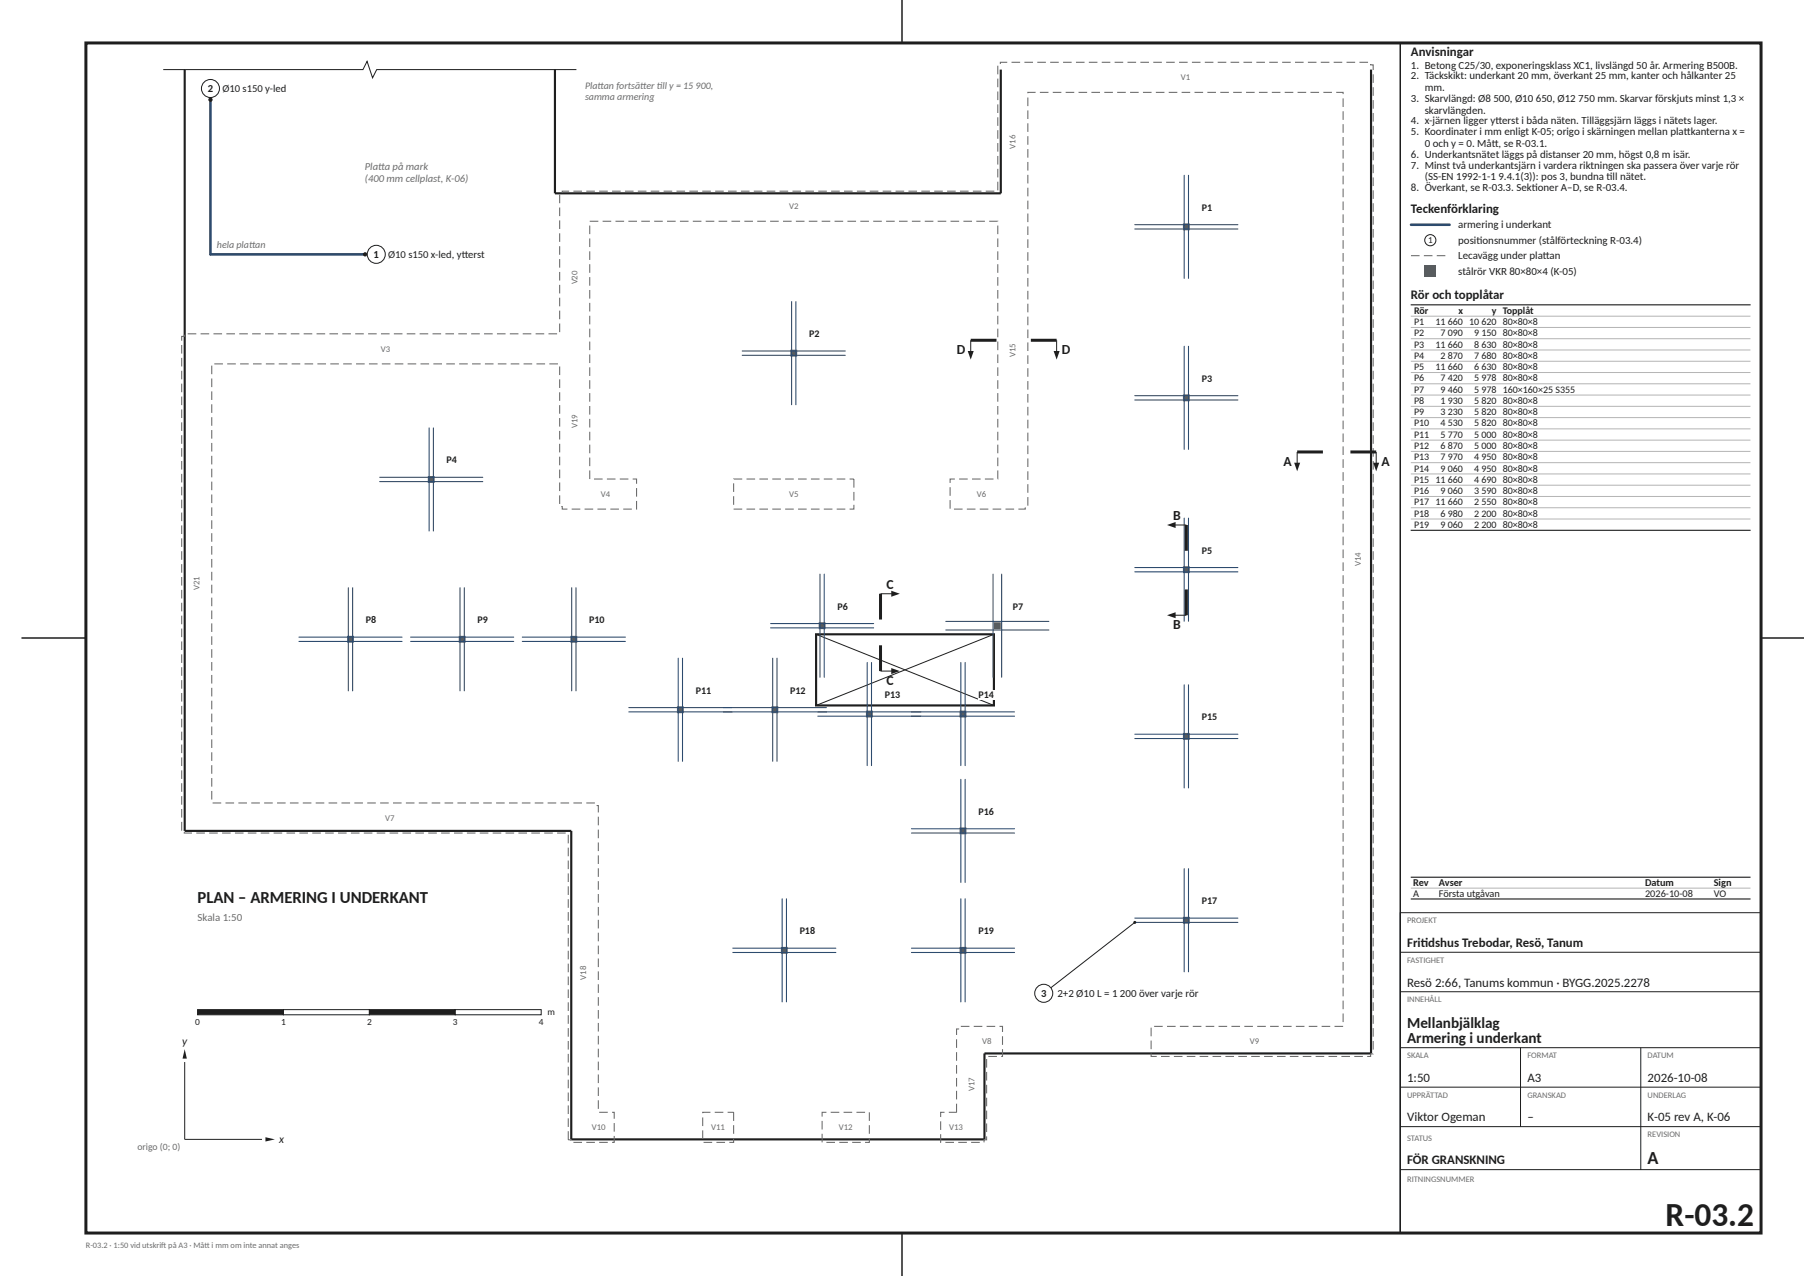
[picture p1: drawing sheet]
<svg xmlns="http://www.w3.org/2000/svg" width="420mm" height="297mm" viewBox="0 0 420 297" stroke-linecap="round" stroke-linejoin="round" font-family="sans-serif">
<path d="M20 10h390v277h-390z" fill="none" stroke="#1e1e1e" stroke-width=".7" stroke-linecap="butt"/>
<path d="M210 0v10M326 10v277M5 148.5h15M410 148.5h10M210 287v10" fill="none" stroke="#1e1e1e" stroke-width=".35"/>
<path d="M43 16.2v177.2h90v71.8h96.2v-20h90v-229M129.2 16.2v28.8h103.8v-28.8" fill="none" stroke="#1e1e1e" stroke-width=".5"/>
<path d="M38 16.2h46.5l1-1.9 1.2 3.8 1-1.9h46.5" fill="none" stroke="#1e1e1e" stroke-width=".23"/>
<path d="M190 147.6h41.4v16.6h-41.4z" fill="#fff" stroke="#1e1e1e" stroke-width=".5"/>
<path d="M190 147.6l41.4 16.6M231.4 147.6l-41.4 16.6" fill="none" stroke="#1e1e1e" stroke-width=".23"/>
<path d="M198.8 111.5v7h-28v-7h28M170.8 258.9v7h-7.2v-7h7.2M202.4 258.9v7h-11v-7h11M222.7 258.9v-19.4h.6v-.6h10.1v7h-3.7v19.4h-.6v.6h-10.1v-7h3.7M132.3 265.3v-71.4h-89.4v-.6h-.6v-115h.6v-.6h87.4v-32.6h.6v-.6h101.4v-29.4h.6v-.6h86.2v.6h.6v230.2h-.6v.6h-51.1v-7h44.7v-217.4h-73.4v96.4h-.6v.6h-17.5v-7h11.1v-60h-95v60h10.9v7h-17.3v-.6h-.6v-33.2h-81v102.2h89.4v.6h.6v71.4h3.7v7h-10.1v-.6h-.6" fill="none" stroke="#6b6b6b" stroke-width=".25" stroke-dasharray="2 1" stroke-linecap="butt"/>
<g fill="#fff">
<path d="M274.7 17h2.6v2h-2.6z"/>
<path d="M183.5 47h2.6v2h-2.6z"/>
<path d="M88.5 80.2h2.6v2h-2.6z"/>
<path d="M139.7 114h2.6v2h-2.6z"/>
<path d="M183.5 114h2.6v2h-2.6z"/>
<path d="M227.2 114h2.6v2h-2.6z"/>
<path d="M89.5 189.4h2.6v2h-2.6z"/>
<path d="M228.5 241.4h2.6v2h-2.6z"/>
<path d="M290.8 241.4h2.6v2h-2.6z"/>
<path d="M137.6 261.4h3.6v2h-3.6z"/>
<path d="M165.4 261.4h3.6v2h-3.6z"/>
<path d="M195.1 261.4h3.6v2h-3.6z"/>
<path d="M220.8 261.4h3.6v2h-3.6z"/>
<path d="M315.2 128.4h2v3.6h-2z"/>
<path d="M234.8 79.7h2v3.6h-2z"/>
<path d="M234.8 31.2h2v3.6h-2z"/>
<path d="M225.2 250.6h2v3.6h-2z"/>
<path d="M134.8 224.6h2v3.6h-2z"/>
<path d="M132.8 96.3h2v3.6h-2z"/>
<path d="M132.8 62.8h2v3.6h-2z"/>
<path d="M44.8 134h2v3.6h-2z"/>
</g>
<path d="M275.4 52h1.6v1.6h-1.6z" fill="#5a5f66"/>
<path d="M279.6 47.2h2.8v2.2h-2.8z" fill="#fff"/>
<path d="M184 81.4h1.6v1.6h-1.6z" fill="#5a5f66"/>
<path d="M188.2 76.6h2.8v2.2h-2.8z" fill="#fff"/>
<path d="M275.4 91.8h1.6v1.6h-1.6z" fill="#5a5f66"/>
<path d="M279.6 87h2.8v2.2h-2.8z" fill="#fff"/>
<path d="M99.6 110.8h1.6v1.6h-1.6z" fill="#5a5f66"/>
<path d="M103.8 106h2.8v2.2h-2.8z" fill="#fff"/>
<path d="M275.4 131.8h1.6v1.6h-1.6z" fill="#5a5f66"/>
<path d="M279.6 127h2.8v2.2h-2.8z" fill="#fff"/>
<path d="M190.6 144.8h1.6v1.6h-1.6z" fill="#5a5f66"/>
<path d="M194.8 140h2.8v2.2h-2.8z" fill="#fff"/>
<path d="M231.4 144.8h1.6v1.6h-1.6z" fill="#5a5f66"/>
<path d="M235.6 140h2.8v2.2h-2.8z" fill="#fff"/>
<path d="M80.8 148h1.6v1.6h-1.6z" fill="#5a5f66"/>
<path d="M85 143.2h2.8v2.2h-2.8z" fill="#fff"/>
<path d="M106.8 148h1.6v1.6h-1.6z" fill="#5a5f66"/>
<path d="M111 143.2h2.8v2.2h-2.8z" fill="#fff"/>
<path d="M132.8 148h1.6v1.6h-1.6z" fill="#5a5f66"/>
<path d="M137 143.2h4v2.2h-4z" fill="#fff"/>
<path d="M157.6 164.4h1.6v1.6h-1.6z" fill="#5a5f66"/>
<path d="M161.8 159.6h4v2.2h-4z" fill="#fff"/>
<path d="M179.6 164.4h1.6v1.6h-1.6z" fill="#5a5f66"/>
<path d="M183.8 159.6h4v2.2h-4z" fill="#fff"/>
<path d="M201.6 165.4h1.6v1.6h-1.6z" fill="#5a5f66"/>
<path d="M205.8 160.6h4v2.2h-4z" fill="#fff"/>
<path d="M223.4 165.4h1.6v1.6h-1.6z" fill="#5a5f66"/>
<path d="M227.6 160.6h4v2.2h-4z" fill="#fff"/>
<path d="M275.4 170.6h1.6v1.6h-1.6z" fill="#5a5f66"/>
<path d="M279.6 165.8h4v2.2h-4z" fill="#fff"/>
<path d="M223.4 192.6h1.6v1.6h-1.6z" fill="#5a5f66"/>
<path d="M227.6 187.8h4v2.2h-4z" fill="#fff"/>
<path d="M275.4 213.4h1.6v1.6h-1.6z" fill="#5a5f66"/>
<path d="M279.6 208.6h4v2.2h-4z" fill="#fff"/>
<path d="M181.8 220.4h1.6v1.6h-1.6z" fill="#5a5f66"/>
<path d="M186 215.6h4v2.2h-4z" fill="#fff"/>
<path d="M223.4 220.4h1.6v1.6h-1.6z" fill="#5a5f66"/>
<path d="M227.6 215.6h4v2.2h-4z" fill="#fff"/>
<path d="M49 23.2v36h36" fill="none" stroke="#2c4a6e" stroke-width=".6"/>
<g fill="#1e1e1e">
<circle cx="85" cy="59.2" r=".5"/>
<circle cx="49" cy="23.2" r=".5"/>
</g>
<g fill="#fff" stroke="#1e1e1e" stroke-width=".23">
<circle cx="87.6" cy="59.2" r="2.1"/>
<circle cx="49" cy="20.6" r="2.1"/>
</g>
<g fill="#fff">
<path d="M90.2 58.1h22.8v2.2h-22.8z"/>
<path d="M51.6 19.5h15.2v2.2h-15.2z"/>
</g>
<g fill="none" stroke="#2c4a6e" stroke-width=".25">
<path d="M264.2 53.3h24M264.2 52.3h24M275.7 40.8v24M276.7 40.8v24M184.3 70.2v24M185.3 70.2v24M99.9 99.6v24M100.9 99.6v24M172.8 82.7h24M172.8 81.7h24M264.2 93.1h24M264.2 92.1h24"/>
<path d="M275.7 80.6v24M276.7 80.6v24M88.4 112.1h24M88.4 111.1h24M81.1 136.8v24M82.1 136.8v24M107.1 136.8v24M108.1 136.8v24M133.1 136.8v24M134.1 136.8v24M190.9 133.6v24M191.9 133.6v24"/>
<path d="M231.2 133.6v24M233.2 133.6v24M264.2 133.1h24M264.2 132.1h24M275.7 120.6v24M276.7 120.6v24M69.6 149.3h24M69.6 148.3h24M95.6 149.3h24M95.6 148.3h24M121.6 149.3h24M121.6 148.3h24"/>
<path d="M157.9 153.2v24M158.9 153.2v24M179.4 146.1h24M179.4 145.1h24M179.9 153.2v24M180.9 153.2v24M201.9 154.2v24M202.9 154.2v24M220.2 146.6h24M220.2 144.6h24M223.7 154.2v24M224.7 154.2v24"/>
<path d="M275.7 159.4v24M276.7 159.4v24M146.4 165.7h89.8M146.4 164.7h46M190.4 166.7h45.8M264.2 171.9h24M264.2 170.9h24M212.2 193.9h24M212.2 192.9h24M223.7 181.4v24M224.7 181.4v24M182.1 209.2v24"/>
<path d="M183.1 209.2v24M223.7 209.2v24M224.7 209.2v24M264.2 214.7h24M264.2 213.7h24M275.7 202.2v24M276.7 202.2v24M170.6 221.7h24M170.6 220.7h24M212.2 221.7h24M212.2 220.7h24"/>
</g>
<circle cx="264.2" cy="214.7" r=".35" fill="#1e1e1e"/>
<path d="M264.2 214.7l-19.5 15.2" fill="none" stroke="#1e1e1e" stroke-width=".23"/>
<circle cx="243" cy="231.2" r="2.1" fill="#fff" stroke="#1e1e1e" stroke-width=".23"/>
<path d="M246 230h33.3v2.4h-33.3z" fill="#fff"/>
<path d="M302 105.2h6" fill="none" stroke="#1e1e1e" stroke-width=".7" stroke-linecap="butt"/>
<path d="M302 105.2v2.7" fill="none" stroke="#1e1e1e" stroke-width=".23"/>
<path d="M301.3 107.7h1.4l-.7 2z" fill="#1e1e1e"/>
<path d="M314.4 105.2h6" fill="none" stroke="#1e1e1e" stroke-width=".7" stroke-linecap="butt"/>
<path d="M320.4 105.2v2.7" fill="none" stroke="#1e1e1e" stroke-width=".23"/>
<path d="M319.7 107.7h1.4l-.7 2z" fill="#1e1e1e"/>
<path d="M276.2 122.2v6" fill="none" stroke="#1e1e1e" stroke-width=".7" stroke-linecap="butt"/>
<path d="M273.5 122.2h2.7" fill="none" stroke="#1e1e1e" stroke-width=".23"/>
<path d="M271.7 122.2l2-.7v1.4z" fill="#1e1e1e"/>
<path d="M276.2 137.2v6" fill="none" stroke="#1e1e1e" stroke-width=".7" stroke-linecap="butt"/>
<path d="M273.5 143.2h2.7" fill="none" stroke="#1e1e1e" stroke-width=".23"/>
<path d="M271.7 143.2l2-.7v1.4z" fill="#1e1e1e"/>
<path d="M205 138.2v6" fill="none" stroke="#1e1e1e" stroke-width=".7" stroke-linecap="butt"/>
<path d="M205 138.2h2.7" fill="none" stroke="#1e1e1e" stroke-width=".23"/>
<path d="M207.5 137.5l2 .7-2 .7z" fill="#1e1e1e"/>
<path d="M205 150.2v6" fill="none" stroke="#1e1e1e" stroke-width=".7" stroke-linecap="butt"/>
<path d="M205 156.2h2.7" fill="none" stroke="#1e1e1e" stroke-width=".23"/>
<path d="M207.5 155.5l2 .7-2 .7z" fill="#1e1e1e"/>
<path d="M226 79.2h6" fill="none" stroke="#1e1e1e" stroke-width=".7" stroke-linecap="butt"/>
<path d="M226 79.2v2.7" fill="none" stroke="#1e1e1e" stroke-width=".23"/>
<path d="M225.3 81.7h1.4l-.7 2z" fill="#1e1e1e"/>
<path d="M240 79.2h6" fill="none" stroke="#1e1e1e" stroke-width=".7" stroke-linecap="butt"/>
<path d="M246 79.2v2.7" fill="none" stroke="#1e1e1e" stroke-width=".23"/>
<path d="M245.3 81.7h1.4l-.7 2z" fill="#1e1e1e"/>
<path d="M43 265.2h18" fill="none" stroke="#1e1e1e" stroke-width=".23"/>
<path d="M61.8 264.7l2.2 .5-2.2 .5z" fill="#1e1e1e"/>
<path d="M43 247.2v18" fill="none" stroke="#1e1e1e" stroke-width=".23"/>
<path d="M43 244.2l.5 2.2h-1z" fill="#1e1e1e"/>
<path d="M46 235h20v1.2h-20z" fill="#1e1e1e" stroke="#1e1e1e" stroke-width=".23"/>
<path d="M66 235h20v1.2h-20z" fill="#fff" stroke="#1e1e1e" stroke-width=".23"/>
<path d="M86 235h20v1.2h-20z" fill="#1e1e1e" stroke="#1e1e1e" stroke-width=".23"/>
<path d="M106 235h20v1.2h-20z" fill="#fff" stroke="#1e1e1e" stroke-width=".23"/>
<path d="M328.5 52.3h9" fill="none" stroke="#2c4a6e" stroke-width=".6"/>
<circle cx="333" cy="55.9" r="1.3" fill="#fff" stroke="#1e1e1e" stroke-width=".23"/>
<path d="M328.5 59.5h9" fill="none" stroke="#6b6b6b" stroke-width=".25" stroke-dasharray="2 1" stroke-linecap="butt"/>
<path d="M331.7 61.8h2.6v2.6h-2.6z" fill="#5a5f66"/>
<g fill="none" stroke="#b4b4b4" stroke-width=".23">
<path d="M328.5 73.6h79M328.5 76.2h79M328.5 78.8h79M328.5 81.5h79M328.5 84.1h79M328.5 86.7h79M328.5 89.3h79M328.5 92h79M328.5 94.6h79M328.5 97.2h79M328.5 99.8h79M328.5 102.4h79"/>
<path d="M328.5 105.1h79M328.5 107.7h79M328.5 110.3h79M328.5 112.9h79M328.5 115.6h79M328.5 118.2h79M328.5 120.8h79M328.5 206.7h79"/>
</g>
<path d="M328.4 71h79.2M328.4 123.4h79.2M328.4 204.2h79.2M328.4 209.2h79.2" fill="none" stroke="#000" stroke-width=".23"/>
<path d="M325.9 212.4h84.2M326 212.4v74.7M410 212.4v74.7M325.9 221.6h84.2M325.9 230.8h84.2M325.9 243.9h84.2M325.9 253h84.2M354 243.8v18.5M382 243.8v28.5M325.9 262.2h84.2M325.9 272.2h84.2M325.9 287h84.2" fill="none" stroke="#1e1e1e" stroke-width=".23"/>
<text font-size="7.8" fill="#1e1e1e" x="387.8" y="285.4">R-03.2</text>
<text font-size="4.2" fill="#1e1e1e" x="383.6" y="271">A</text>
<text font-size="3.9" fill="#1e1e1e" x="46" y="210.2">PLAN – ARMERING I UNDERKANT</text>
<g font-size="3.5" fill="#1e1e1e">
<text x="327.6" y="239.2">Mellanbjälklag</text>
<text x="327.6" y="242.7">Armering i underkant</text>
</g>
<g font-size="3.2" fill="#1e1e1e">
<text x="222.8" y="82.4">D</text>
<text x="247.2" y="82.4">D</text>
<text x="298.8" y="108.4">A</text>
<text x="321.6" y="108.4">A</text>
<text x="273.1" y="121">B</text>
<text x="206.4" y="137">C</text>
<text x="273.1" y="146.4">B</text>
<text x="206.4" y="159.4">C</text>
</g>
<g font-size="3" fill="#1e1e1e">
<text x="328.5" y="12.9">Anvisningar</text>
<text x="328.5" y="49.6">Teckenförklaring</text>
<text x="328.5" y="69.6">Rör och topplåtar</text>
<text x="327.6" y="220.4">Frit</text>
<text x="330.8" y="220.4">idshus Trebodar, Resö, Tanum</text>
<text x="327.6" y="229.6">Resö 2:66, Tanums kommun · BYGG.2025.2278</text>
<text x="327.6" y="251.8">1:50</text>
<text x="355.6" y="251.8">A3</text>
<text x="383.6" y="251.8">2026-10-08</text>
<text x="327.6" y="261">Viktor Ogeman</text>
<text x="355.6" y="261">–</text>
<text x="383.6" y="261">K-05 rev A, K-06</text>
<text x="327.6" y="271">FÖR GRANSKNING</text>
</g>
<g font-size="2.6" fill="#1e1e1e">
<text x="42.4" y="243.2">y</text>
<text x="65" y="266">x</text>
</g>
<g font-size="2.5" fill="#1e1e1e">
<text x="328.5" y="16">1. Betong C25/30, exponeringsklass XC1, livslängd 50 år. Armering B500B.</text>
<text x="48.4" y="21.4">2</text>
<text x="51.8" y="21.4">Ø10 s150 y-led</text>
<text x="328.5" y="18.5">2. Täckskikt: underkant 20 mm, överkant 25 mm, kanter och hålkanter 25</text>
<text x="328.5" y="23.7">3. Skarvlängd: Ø8 500, Ø10 650, Ø12 750 mm. Skarvar förskjuts minst 1,3 ×</text>
<text x="331.7" y="21.2">mm.</text>
<text x="328.5" y="29">4. x-järnen ligger yt</text>
<text x="331.7" y="26.4">skarvlängden.</text>
<text x="348.1" y="29">terst i båda näten. Tilläggsjärn läggs i nätets lager.</text>
<text x="328.5" y="31.5">5. Koordinater i mm enligt K-05; origo i skärningen mellan plat</text>
<text x="331.7" y="34.2">0 och y = 0. Måt</text>
<text x="347.3" y="34.2">t, se R-03.1.</text>
<text x="392" y="31.5">tkanterna x =</text>
<text x="328.5" y="36.7">6. Underkantsnätet läggs på distanser 20 mm, högst 0,8 m isär.</text>
<text x="328.5" y="39.2">7. Minst två underkantsjärn i vardera riktningen ska passera över varje rör</text>
<text x="331.7" y="41.9">(SS-EN 1992-1-1 9.4.1(3)): pos 3, bundna t</text>
<text x="374" y="41.9">ill nätet.</text>
<text x="328.5" y="44.5">8. Överkant, se R-03.3. Sekt</text>
<text x="356.6" y="44.5">ioner A–D, se R-03.4.</text>
<text x="339.5" y="53.1">armering i underkant</text>
<text x="90.4" y="60">Ø10 s150 x-led, yt</text>
<text x="107.5" y="60">terst</text>
<text x="339.5" y="56.7">posit</text>
<text x="343.7" y="56.7">ionsnummer (stålförteckning R-03.4)</text>
<text x="87" y="60">1</text>
<text x="339.5" y="60.3">Lecavägg under plat</text>
<text x="339.5" y="63.9">stålrör VKR 80×80×4 (K-05)</text>
<text x="359.2" y="60.3">tan</text>
<text x="242.4" y="232">3</text>
<text x="246.2" y="232">2+2 Ø10 L = 1 200 över varje rör</text>
</g>
<g font-size="2.5" fill="#6b6b6b">
<text x="84.9" y="39.7">Plat</text>
<text x="88" y="39.7">ta på mark</text>
<text x="84.9" y="42.3">(400 mm cellplast, K-06)</text>
<text x="46" y="214.4">Skala 1:50</text>
</g>
<g font-size="2.4" fill="#1e1e1e">
<text x="329" y="206.2">Rev</text>
<text x="329" y="208.8">A</text>
<text x="335" y="206.2">Avser</text>
<text x="335" y="208.8">Första utgåvan</text>
<text x="383" y="206.2">Datum</text>
<text x="383" y="208.8">2026-10-08</text>
<text x="399" y="206.2">Sign</text>
<text x="399" y="208.8">VO</text>
</g>
<g font-size="2.3" fill="#6b6b6b">
<text x="136.2" y="20.7">Plat</text>
<text x="136.2" y="23.2">samma armering</text>
<text x="139.1" y="20.7">tan fortsät</text>
<text x="149" y="20.7">ter t</text>
<text x="152.9" y="20.7">ill y = 15 900,</text>
<text x="50.5" y="57.7">hela plat</text>
<text x="58" y="57.7">tan</text>
<text x="32" y="267.6">origo (0; 0)</text>
</g>
<g font-size="2.3" fill="#1e1e1e">
<text x="279.8" y="49">P1</text>
<text x="329.2" y="73">Rör</text>
<text x="329.2" y="75.7">P1</text>
<text x="334.2" y="75.7">11 660</text>
<text x="339.5" y="73">x</text>
<text x="342" y="75.7">10 620</text>
<text x="347.3" y="73">y Topplåt</text>
<text x="349.9" y="75.7">80×80×8</text>
<text x="188.4" y="78.4">P2</text>
<text x="329.2" y="78.3">P2</text>
<text x="329.2" y="80.9">P3</text>
<text x="329.2" y="83.5">P4</text>
<text x="334.2" y="80.9">11 660</text>
<text x="335.4" y="78.3">7 090</text>
<text x="335.4" y="83.5">2 870</text>
<text x="343.2" y="78.3">9 150</text>
<text x="343.2" y="80.9">8 630</text>
<text x="343.2" y="83.5">7 680</text>
<text x="349.9" y="78.3">80×80×8</text>
<text x="349.9" y="80.9">80×80×8</text>
<text x="349.9" y="83.5">80×80×8</text>
<text x="279.8" y="88.8">P3</text>
<text x="329.2" y="86.1">P5</text>
<text x="329.2" y="88.8">P6</text>
<text x="334.2" y="86.1">11 660</text>
<text x="335.4" y="88.8">7 420</text>
<text x="343.2" y="86.1">6 630</text>
<text x="343.2" y="88.8">5 978</text>
<text x="349.9" y="86.1">80×80×8</text>
<text x="349.9" y="88.8">80×80×8</text>
<text x="329.2" y="91.4">P7</text>
<text x="329.2" y="94">P8</text>
<text x="335.4" y="91.4">9 460</text>
<text x="335.4" y="94">1 930</text>
<text x="343.2" y="91.4">5 978</text>
<text x="343.2" y="94">5 820</text>
<text x="349.9" y="91.4">160×160×25 S355</text>
<text x="349.9" y="94">80×80×8</text>
<text x="329.2" y="96.6">P9</text>
<text x="329.2" y="99.3">P10</text>
<text x="329.2" y="101.9">P11</text>
<text x="335.4" y="96.6">3 230</text>
<text x="335.4" y="99.3">4 530</text>
<text x="335.4" y="101.9">5 770</text>
<text x="343.2" y="96.6">5 820</text>
<text x="343.2" y="99.3">5 820</text>
<text x="343.2" y="101.9">5 000</text>
<text x="349.9" y="96.6">80×80×8</text>
<text x="349.9" y="99.3">80×80×8</text>
<text x="349.9" y="101.9">80×80×8</text>
<text x="104" y="107.8">P4</text>
<text x="329.2" y="104.5">P12</text>
<text x="329.2" y="107.1">P13</text>
<text x="335.4" y="104.5">6 870</text>
<text x="335.4" y="107.1">7 970</text>
<text x="343.2" y="104.5">5 000</text>
<text x="343.2" y="107.1">4 950</text>
<text x="349.9" y="104.5">80×80×8</text>
<text x="349.9" y="107.1">80×80×8</text>
<text x="329.2" y="109.7">P14</text>
<text x="329.2" y="112.4">P15</text>
<text x="334.2" y="112.4">11 660</text>
<text x="335.4" y="109.7">9 060</text>
<text x="343.2" y="109.7">4 950</text>
<text x="343.2" y="112.4">4 690</text>
<text x="349.9" y="109.7">80×80×8</text>
<text x="349.9" y="112.4">80×80×8</text>
<text x="329.2" y="115">P16</text>
<text x="329.2" y="117.6">P17</text>
<text x="334.2" y="117.6">11 660</text>
<text x="335.4" y="115">9 060</text>
<text x="343.2" y="115">3 590</text>
<text x="343.2" y="117.6">2 550</text>
<text x="349.9" y="115">80×80×8</text>
<text x="349.9" y="117.6">80×80×8</text>
<text x="329.2" y="120.2">P18</text>
<text x="329.2" y="122.9">P19</text>
<text x="335.4" y="120.2">6 980</text>
<text x="335.4" y="122.9">9 060</text>
<text x="343.2" y="120.2">2 200</text>
<text x="343.2" y="122.9">2 200</text>
<text x="349.9" y="120.2">80×80×8</text>
<text x="349.9" y="122.9">80×80×8</text>
<text x="279.8" y="128.8">P5</text>
<text x="195" y="141.9">P6</text>
<text x="235.8" y="141.9">P7</text>
<text x="85.2" y="145">P8</text>
<text x="111.2" y="145">P9</text>
<text x="137.2" y="145">P10</text>
<text x="162" y="161.4">P11</text>
<text x="184" y="161.4">P12</text>
<text x="206" y="162.4">P13</text>
<text x="227.8" y="162.4">P14</text>
<text x="279.8" y="167.6">P15</text>
<text x="227.8" y="189.6">P16</text>
<text x="279.8" y="210.4">P17</text>
<text x="186.2" y="217.4">P18</text>
<text x="227.8" y="217.4">P19</text>
</g>
<g font-size="2.2" fill="#1e1e1e">
<text x="45.4" y="238.6">0</text>
<text x="65.4" y="238.6">1</text>
<text x="85.4" y="238.6">2</text>
<text x="105.4" y="238.6">3</text>
<text x="125.4" y="238.6">4</text>
<text x="127.5" y="236.3">m</text>
</g>
<text font-size="2.1" fill="#1e1e1e" x="332.5" y="56.6">1</text>
<g font-size="2" fill="#6b6b6b">
<text x="274.9" y="18.7">V1</text>
<text x="236.5" y="34.6" transform="rotate(-90 236.5 34.6)">V16</text>
<text x="183.7" y="48.7">V2</text>
<text x="134.5" y="66.2" transform="rotate(-90 134.5 66.2)">V20</text>
<text x="88.7" y="81.9">V3</text>
<text x="236.5" y="83.1" transform="rotate(-90 236.5 83.1)">V15</text>
<text x="134.5" y="99.7" transform="rotate(-90 134.5 99.7)">V19</text>
<text x="139.9" y="115.7">V4</text>
<text x="183.7" y="115.7">V5</text>
<text x="227.4" y="115.7">V6</text>
<text x="316.9" y="131.8" transform="rotate(-90 316.9 131.8)">V14</text>
<text x="46.5" y="137.4" transform="rotate(-90 46.5 137.4)">V21</text>
<text x="89.7" y="191.1">V7</text>
<text x="327.6" y="214.9">PROJEKT</text>
<text x="327.6" y="224.1">FASTIGHET</text>
<text x="136.5" y="228" transform="rotate(-90 136.5 228)">V18</text>
<text x="327.6" y="233.3">INNEHÅLL</text>
<text x="228.7" y="243.1">V8</text>
<text x="291" y="243.1">V9</text>
<text x="327.6" y="246.3">SKALA</text>
<text x="355.6" y="246.3">FORMAT</text>
<text x="383.6" y="246.3">DATUM</text>
<text x="226.9" y="254" transform="rotate(-90 226.9 254)">V17</text>
<text x="327.6" y="255.5">UPPRÄTTAD</text>
<text x="355.6" y="255.5">GRANSKAD</text>
<text x="383.6" y="255.5">UNDERLAG</text>
<text x="137.8" y="263.1">V10</text>
<text x="165.6" y="263.1">V11</text>
<text x="195.3" y="263.1">V12</text>
<text x="221" y="263.1">V13</text>
<text x="327.6" y="265.5">STATUS</text>
<text x="383.6" y="264.7">REVISION</text>
<text x="327.6" y="275.1">RITNINGSNUMMER</text>
</g>
<g font-size="1.9" fill="#6b6b6b">
<text x="20" y="290.4">R-03.2 · 1:50 vid utskrif</text>
<text x="37.5" y="290.4">t på A3 · Måt</text>
<text x="47.6" y="290.4">t i mm om inte annat anges</text>
</g>
</svg>
